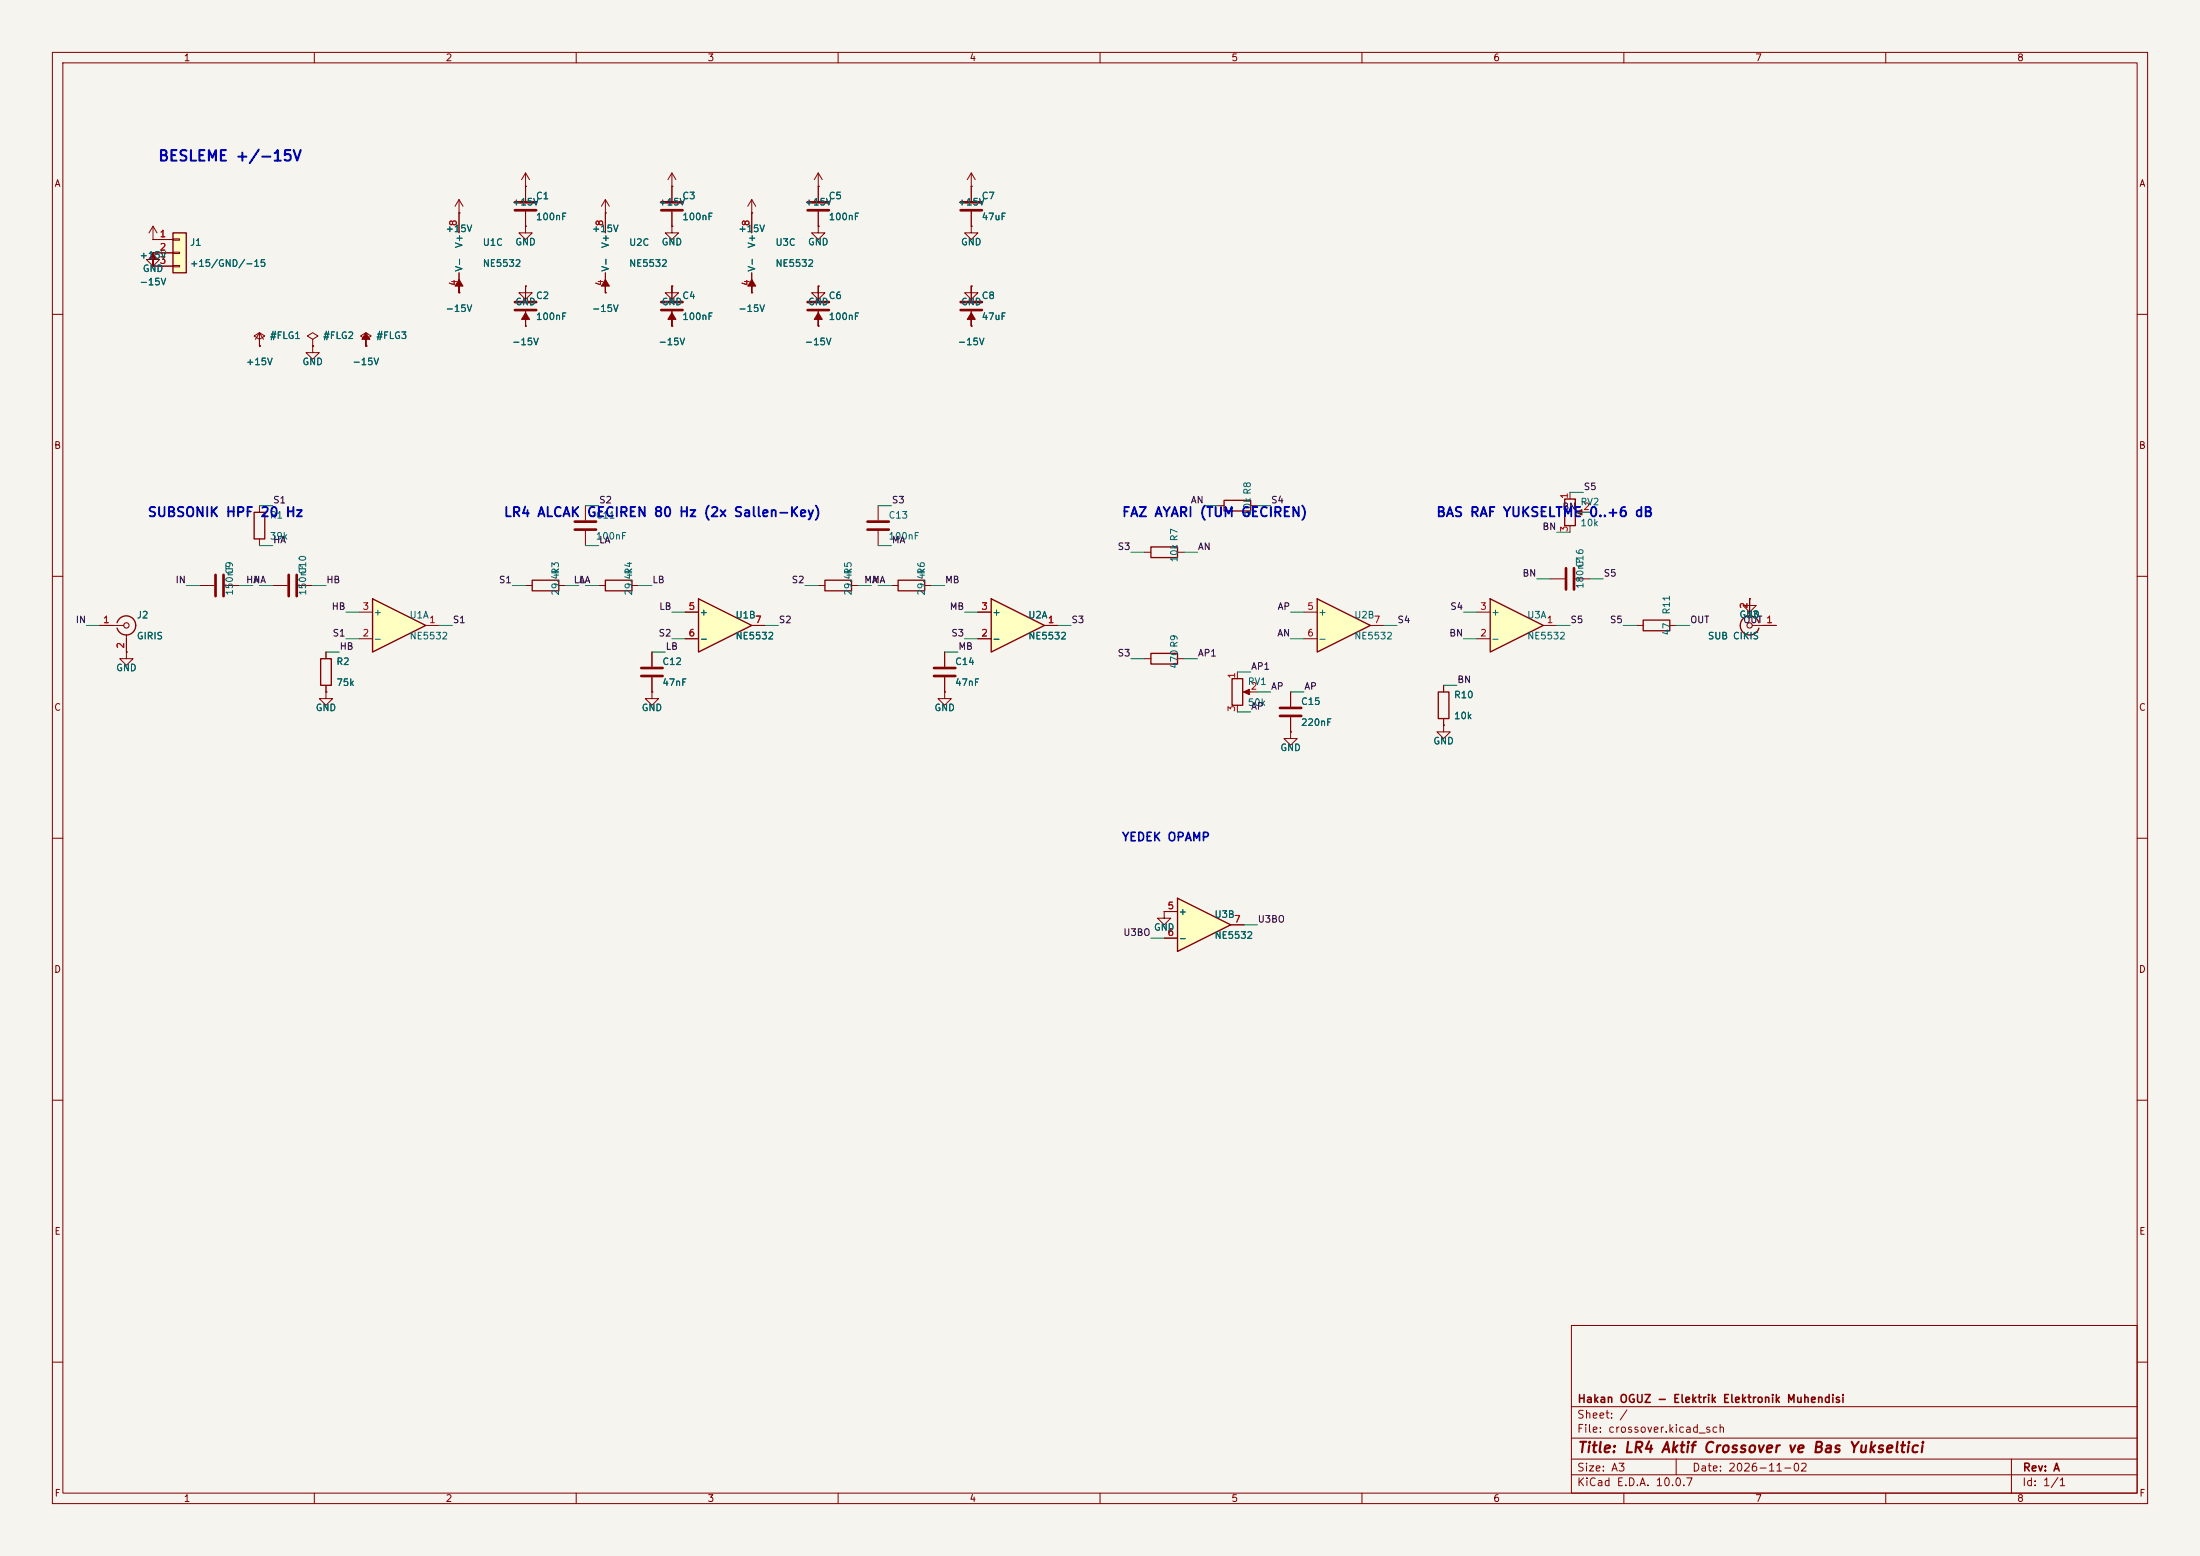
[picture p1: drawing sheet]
<svg xmlns="http://www.w3.org/2000/svg" width="420mm" height="297mm" viewBox="0 0 420 297" stroke-linecap="round" stroke-linejoin="round" font-family="sans-serif">
<path d="M0 0h420v297h-420z" fill="#f5f4ef" stroke="#f5f4ef" stroke-width=".19"/>
<g fill="none" stroke="#840000" stroke-width=".19">
<path d="M10 10h400v277h-400zM12 12h396v273h-396zM60 10v2M110 10v2M160 10v2M210 10v2M260 10v2M310 10v2M360 10v2M10 60h2M408 60h2M10 110h2"/>
<path d="M408 110h2M10 160h2M408 160h2M10 210h2M408 210h2M300 253h108v32h-108zM10 260h2M300 278.5h108M300 274.5h108M300 268.5h108M320 278.5v3M384 278.5v6.5"/>
<path d="M408 260h2M60 285v2M110 285v2M160 285v2M210 285v2M260 285v2M300 281.5h108M310 285v2M360 285v2"/>
</g>
<path d="M189.2 114.3l10.2 5.1-10.2 5.1z" fill="#ffffc2"/>
<path d="M157.5 110.7h5.1v2.1h-5.1zM171.4 110.7h5.1v2.1h-5.1zM189.2 114.3l10.2 5.1-10.2 5.1zM235.2 129.5h2v5.1h-2zM274.6 132.1h2v5.1h-2z" fill="none" stroke="#840000" stroke-width=".25"/>
<g fill="none" stroke="#840000" stroke-width=".19">
<path d="M87.6 38.1l-.7 1.3M87.6 38.1l.8 1.3M87.6 38.1v2.5M156.2 35.6h.1M156.2 33v2.6M156.2 33l-.8 1.3M156.2 33l.8 1.3M87.6 40.6h.1M143.5 55.9h.1M156.2 54.6v1.3h1.3l-1.3 1.3-1.3-1.3h1.3M156.2 54.6h.1M156.2 54.6v2.8"/>
<path d="M156.2 59.4v2.8M49.5 64.8l1-.7-1-.6-1 .6 1 .7v1.2M49.5 66h.1M69.8 66h.1M156.2 62.2h.1M38.1 111.8h2.8M42.9 111.8h2.8M156.2 111.8h1.3M162.6 111.8h1.2M170.2 111.8h1.2M176.5 111.8h1.3M186.7 116.8h2.5"/>
<path d="M199.4 119.4h2.5M180.3 132.1v1.3h1.3l-1.3 1.2-1.2-1.2h1.2M180.3 132.1h.1M180.3 124.5v2.8M180.3 129.3v2.8M186.7 121.9h2.5M236.2 128.3v1.2M236.2 134.6v1.3M237.7 132.1h2.3M275.6 130.8v1.3M275.6 137.2v1.2"/>
</g>
<path d="M154.2 57.7h4M154.2 59.2h4M41.1 109.7v4.1M42.7 109.7v4.1M178.3 127.5h4.1M178.3 129h4.1" fill="none" stroke="#840000" stroke-width=".51"/>
<g fill="#840000" stroke="#840000" stroke-width=".19">
<path d="M69.8 63.5l.8 1.3h-.8v1.2v-1.2h-.7z"/>
<path d="M156.2 59.7l.8 1.3h-.8v1.2v-1.2h-.8z"/>
<path d="M143.5 53.3l.8 1.3h-.8v1.3v-1.3h-.8z"/>
<path d="M237.4 132.1l1.1-.5v1z"/>
</g>
<path d="M284.5 114.3l10.1 5.1-10.1 5.1z" fill="#ffffc2"/>
<path d="M101.6 110.7h5.1v2.1h-5.1zM284.5 114.3l10.1 5.1-10.1 5.1zM61.2 125.7h2v5.1h-2z" fill="none" stroke="#840000" stroke-width=".25"/>
<g fill="none" stroke="#840000" stroke-width=".19">
<path d="M143.5 38.1l-.8 1.3M143.5 38.1l.8 1.3M143.5 38.1v6.4M156.2 35.6v2.8M29.2 48.3v1.2h1.3l-1.3 1.3-1.3-1.3h1.3M29.2 48.3h.1M29.2 45.7h.1M29.2 50.8h.1M29.2 43.2l-.8 1.3M29.2 43.2l.8 1.3M29.2 43.2v2.5M87.6 55.9h.1"/>
<path d="M100.3 54.6v1.3h1.3l-1.3 1.3-1.2-1.3h1.2M100.3 54.6h.1M100.3 54.6v2.8M100.3 59.4v2.8M143.5 40.6h.1M143.5 52.1v3.8M156.2 43.2v1.3h1.3l-1.3 1.2-1.3-1.2h1.3M156.2 43.2h.1M156.2 40.4v2.8M100.3 62.2h.1M185.4 62.2h.1M167.6 96.5v2.8"/>
<path d="M100.3 111.8h1.3M106.7 111.8h1.2M167.6 101.3v2.8M281.9 116.8h2.6M294.6 119.4h2.6M24.1 124.5v1.2h1.3l-1.3 1.3-1.2-1.3h1.2M24.1 124.5h.1M62.2 124.5v1.2M62.2 130.8v1.3M246.4 139.7v1.3h1.2l-1.2 1.2-1.3-1.2h1.3M246.4 139.7h.1M281.9 121.9h2.6"/>
</g>
<path d="M154.2 38.6h4M98.3 57.7h4.1M98.3 59.2h4.1M154.2 40.1h4M165.6 99.6h4.1M165.6 101.1h4.1" fill="none" stroke="#840000" stroke-width=".51"/>
<g fill="#840000" stroke="#840000" stroke-width=".19">
<path d="M29.2 48.3l.8 1.2h-.8v1.3v-1.3h-.8z"/>
<path d="M87.6 53.3l.8 1.3h-.8v1.3v-1.3h-.7z"/>
<path d="M100.3 59.7l.8 1.3h-.8v1.2v-1.2h-.7z"/>
<path d="M185.4 59.7l.8 1.3h-.8v1.2v-1.2h-.7z"/>
</g>
<path d="M33 44.5h2.6v7.6h-2.6z" fill="#ffffc2"/>
<path d="M33 44.5h2.6v7.6h-2.6zM22.4 118.9a1.81 1.81 0 0 1 2.7-1 1.81 1.81 0 0 1 0 3 1.81 1.81 0 0 1-2.7-1M115.6 110.7h5v2.1h-5z" fill="none" stroke="#840000" stroke-width=".25"/>
<g fill="none" stroke="#840000" stroke-width=".19">
<path d="M185.4 35.6v2.8M29.2 45.7h3.8M29.2 48.3h3.8M29.2 50.8h3.8M33 45.6h1.3v.2h-1.3zM33 48.1h1.3v.3h-1.3zM33 50.7h1.3v.2h-1.3zM185.4 54.6v1.3h1.3l-1.3 1.3-1.3-1.3h1.3M185.4 54.6h.1M185.4 40.4v2.8M19 119.4h4.6M114.3 111.8h1.3"/>
<path d="M120.6 111.8h1.3M24.1 121.2v3.3M124.5 124.5v2.8M124.5 129.3v2.8"/>
</g>
<path d="M183.4 38.6h4.1M183.4 40.1h4.1M122.4 127.5h4.1M122.4 129h4.1" fill="none" stroke="#840000" stroke-width=".51"/>
<circle cx="24.1" cy="119.4" r=".51" fill="none" stroke="#840000" stroke-width=".2"/>
<path d="M71.1 114.3l10.2 5.1-10.2 5.1z" fill="#ffffc2"/>
<path d="M48.5 97.8h2v5.1h-2zM233.7 95.5h5.1v2h-5.1zM298.7 95.3h2v5h-2zM71.1 114.3l10.2 5.1-10.2 5.1z" fill="none" stroke="#840000" stroke-width=".25"/>
<g fill="none" stroke="#840000" stroke-width=".19">
<path d="M185.4 35.6h.1M185.4 33v2.6M185.4 33l-.7 1.3M185.4 33l.8 1.3M185.4 43.2v1.3h1.3l-1.3 1.2-1.3-1.2h1.3M185.4 43.2h.1M185.4 54.6v2.8M185.4 59.4v2.8M49.5 96.5v1.3M111.8 96.5v2.8M232.4 96.5h1.3M238.8 96.5h1.2"/>
<path d="M299.7 94v1.3M301.2 97.8h2.3M49.5 102.9v1.2M52.1 111.8h2.8M56.9 111.8h2.8M68.6 116.8h2.5M81.3 119.4h2.5M111.8 101.3v2.8M295.9 110.5h2.8M299.7 100.3v1.3M300.7 110.5h2.8M62.2 132.1v1.3h1.3l-1.3 1.2-1.2-1.2h1.2"/>
<path d="M62.2 132.1h.1M68.6 121.9h2.5M124.5 132.1v1.3h1.2l-1.2 1.2-1.3-1.2h1.3M124.5 132.1h.1"/>
</g>
<path d="M183.4 57.7h4.1M183.4 59.2h4.1M109.7 99.6h4.1M55.1 109.7v4.1M56.6 109.7v4.1M109.7 101.1h4.1M299 108.5v4M300.5 108.5v4" fill="none" stroke="#840000" stroke-width=".51"/>
<path d="M300.9 97.8l1.1-.5v1z" fill="#840000" stroke="#840000" stroke-width=".19"/>
<path d="M133.3 114.3l10.2 5.1-10.2 5.1z" fill="#ffffc2"/>
<path d="M133.3 114.3l10.2 5.1-10.2 5.1zM219.7 104.4h5.1v2h-5.1z" fill="none" stroke="#840000" stroke-width=".25"/>
<path d="M130.8 116.8h2.5M143.5 119.4h2.5M218.4 105.4h1.3M224.8 105.4h1.3M130.8 121.9h2.5" fill="none" stroke="#840000" stroke-width=".19"/>
<path d="M251.5 114.3l10.1 5.1-10.1 5.1z" fill="#ffffc2"/>
<path d="M251.5 114.3l10.1 5.1-10.1 5.1z" fill="none" stroke="#840000" stroke-width=".25"/>
<path d="M59.7 64.8l1-.7-1-.6-1 .6 1 .7v1.2M59.7 66h.1M69.8 64.8l1.1-.7-1.1-.6-1 .6 1 .7v1.2M69.8 66h.1M248.9 116.8h2.6M261.6 119.4h2.6M334 114.3v1.3h1.3l-1.3 1.2-1.3-1.2h1.3M334 114.3h.1M246.4 132.1v2.8M246.4 136.9v2.8M248.9 121.9h2.6" fill="none" stroke="#840000" stroke-width=".19"/>
<path d="M244.3 135.1h4.1M244.3 136.7h4.1" fill="none" stroke="#840000" stroke-width=".51"/>
<path d="M224.8 171.5l10.1 5-10.1 5.1z" fill="#ffffc2"/>
<path d="M313.7 118.4h5.1v2h-5.1zM335.8 118.9a1.81 1.81 0 0 0-2.8-1 1.81 1.81 0 0 0 0 3 1.81 1.81 0 0 0 2.8-1M219.7 124.7h5.1v2h-5.1zM224.8 171.5l10.1 5-10.1 5.1z" fill="none" stroke="#840000" stroke-width=".25"/>
<g fill="none" stroke="#840000" stroke-width=".19">
<path d="M100.3 35.6h.1M100.3 33v5.4M100.3 33l-.7 1.3M100.3 33l.8 1.3M115.6 38.1v6.4M115.6 38.1l-.8 1.3M115.6 38.1l.7 1.3M128.3 35.6h.1M128.3 33l-.8 1.3M128.3 33l.7 1.3M128.3 33v5.4M156.2 35.6h.1"/>
<path d="M156.2 35.6v2.8M185.4 35.6h.1M185.4 35.6v2.8M29.2 45.7h.1M29.2 48.3h.1M29.2 50.8h.1M29.2 45.7h3.8M29.2 48.3h3.8M29.2 50.8h3.8M87.6 55.9h.1M87.6 40.6h.1M87.6 40.6v3.9"/>
<path d="M87.6 52.1v3.8M100.3 43.2v1.3h1.3l-1.3 1.2-1.2-1.2h1.2M100.3 43.2h.1M100.3 54.6h.1M100.3 40.4v2.8M100.3 54.6v2.8M100.3 59.4v2.8M115.6 40.6h.1M115.6 55.9h.1M115.6 52.1v3.8M128.3 43.2v1.3h1.2l-1.2 1.2-1.3-1.2h1.3M128.3 43.2h.1"/>
<path d="M128.3 54.6v1.3h1.2l-1.2 1.3-1.3-1.3h1.3M128.3 54.6h.1M128.3 40.4v2.8M128.3 54.6v2.8M128.3 59.4v2.8M143.5 40.6h.1M143.5 55.9h.1M143.5 40.6v3.9M143.5 52.1v3.8M156.2 43.2h.1M156.2 54.6h.1M156.2 40.4v2.8"/>
<path d="M156.2 54.6v2.8M156.2 59.4v2.8M185.4 43.2h.1M185.4 54.6h.1M185.4 40.4v2.8M185.4 54.6v2.8M185.4 59.4v2.8M49.5 66h.1M49.5 63.5l-.7 1.3M49.5 63.5l.8 1.3M49.5 63.5v2.5M59.7 66v1.3h1.3l-1.3 1.3-1.3-1.3h1.3"/>
<path d="M59.7 66h.1M69.8 66h.1M100.3 62.2h.1M128.3 62.2h.1M156.2 62.2h.1M185.4 62.2h.1M19 119.4h2.6M130.8 116.8h2.5M143.5 119.4h2.5M186.7 116.8h2.5M199.4 119.4h2.5M312.4 119.4h1.3"/>
<path d="M318.8 119.4h1.2M334 114.3h.1M334 114.3v3.3M334.5 119.4h4.6M24.1 124.5h.1M24.1 121.9v2.6M62.2 132.1h.1M62.2 124.5v1.2M62.2 130.8v1.3M124.5 132.1h.1M124.5 124.5v2.8M124.5 129.3v2.8"/>
<path d="M130.8 121.9h2.5M180.3 132.1h.1M180.3 124.5v2.8M180.3 129.3v2.8M186.7 121.9h2.5M218.4 125.7h1.3M224.8 125.7h1.3M246.4 139.7h.1M246.4 132.1v2.8M246.4 136.9v2.8M275.6 138.4v1.3h1.3l-1.3 1.3-1.3-1.3h1.3M275.6 138.4h.1"/>
<path d="M275.6 130.8v1.3M275.6 137.2v1.2M222.2 174v1.3h1.3l-1.3 1.2-1.2-1.2h1.2M222.2 174h.1M222.2 174h2.6M222.2 179.1h2.6M234.9 176.5h2.6"/>
</g>
<circle cx="334" cy="119.4" r=".51" fill="none" stroke="#840000" stroke-width=".2"/>
<path d="M98.3 38.6h4.1M126.2 38.6h4.1M98.3 40.1h4.1M126.2 40.1h4.1M126.2 57.7h4.1M126.2 59.2h4.1" fill="none" stroke="#840000" stroke-width=".51"/>
<g fill="#840000" stroke="#840000" stroke-width=".19">
<path d="M115.6 53.3l.7 1.3h-.7v1.3v-1.3h-.8z"/>
<path d="M128.3 59.7l.7 1.3h-.7v1.2v-1.2h-.8z"/>
</g>
<g fill="none" stroke="#009600" stroke-width=".19">
<path d="M49.5 96.5h2.6M111.8 96.5h2.5M167.6 96.5h2.6M229.9 96.5h2.5M240 96.5h2.6M299.7 94h2.6M301 97.8h2.5M16.5 119.4h2.5M35.6 111.8h2.5M45.7 111.8h2.6M49.5 111.8h2.6M49.5 104.1h2.6"/>
<path d="M59.7 111.8h2.5M66 116.8h2.6M83.8 119.4h2.6M97.8 111.8h2.5M107.9 111.8h2.6M111.8 111.8h2.5M111.8 104.1h2.5M121.9 111.8h2.6M128.3 116.8h2.5M146 119.4h2.6M153.7 111.8h2.5M163.8 111.8h2.6"/>
<path d="M167.6 111.8h2.6M167.6 104.1h2.6M177.8 111.8h2.5M184.1 116.8h2.6M201.9 119.4h2.6M215.9 105.4h2.5M226.1 105.4h2.5M246.4 116.8h2.5M264.2 119.4h2.5M279.4 116.8h2.5M293.4 110.5h2.5M297.2 119.4h2.5"/>
<path d="M297.2 101.6h2.5M303.5 110.5h2.6M309.9 119.4h2.5M320 119.4h2.6M336.5 119.4h2.6M62.2 124.5h2.6M66 121.9h2.6M124.5 124.5h2.5M128.3 121.9h2.5M180.3 124.5h2.6M184.1 121.9h2.6M215.9 125.7h2.5"/>
<path d="M226.1 125.7h2.5M236.2 128.3h2.6M236.2 135.9h2.6M240 132.1h2.6M246.4 121.9h2.5M246.4 132.1h2.5M275.6 130.8h2.5M279.4 121.9h2.5M219.7 179.1h2.5M237.5 176.5h2.5"/>
</g>
<text font-size="2" fill="#0000c2" x="30.1" y="31.3">BESLEME +/-15V</text>
<text font-size="2" fill="#840000" x="301" y="277.8">Title: LR4 Aktif Crossover ve Bas Yukseltici</text>
<g font-size="1.8" fill="#0000c2">
<text x="28.1" y="99.1">SUBSONIK HPF</text>
<text x="49.6" y="99.1">20 Hz</text>
<text x="96.1" y="99.1">LR4 ALCAK</text>
<text x="111.9" y="99.1">GECIREN 80 Hz (2x Sallen-Key)</text>
<text x="214.1" y="99.1">FAZ AYARI (TUM GECIREN)</text>
<text x="274.1" y="99.1">BAS RAF YUKSELTME 0..+6 dB</text>
</g>
<text font-size="1.6" fill="#0000c2" x="214.1" y="161">YEDEK OPAMP</text>
<g font-size="1.5" fill="#840000">
<text x="301" y="268.1">Hakan OGUZ - Elektrik Elektronik Muhendisi</text>
<text x="300.9" y="273.8">File: crossover.kicad_sch</text>
<text x="300.9" y="271.1">Sheet: /</text>
<text x="300.9" y="281.2">Size: A3</text>
<text x="322.9" y="281.2">Date: 2026-11-02</text>
<text x="386" y="281.2">Rev: A</text>
<text x="300.9" y="284">KiCad E.D.A. 10.0.7</text>
<text x="385.9" y="284">Id: 1/1</text>
</g>
<g font-size="1.3" fill="#840000">
<text x="35" y="12">1</text>
<text x="85" y="12">2</text>
<text x="135" y="12">3</text>
<text x="185" y="12">4</text>
<text x="235" y="12">5</text>
<text x="285" y="12">6</text>
<text x="335" y="12">7</text>
<text x="385" y="12">8</text>
<text x="10.3" y="36">A</text>
<text x="408.3" y="36">A</text>
<text x="10.2" y="86">B</text>
<text x="408.2" y="86">B</text>
<text x="10.2" y="136">C</text>
<text x="408.2" y="136">C</text>
<text x="10.2" y="186">D</text>
<text x="408.2" y="186">D</text>
<text x="10.3" y="236">E</text>
<text x="408.3" y="236">E</text>
<text x="10.3" y="286">F</text>
<text x="35" y="287">1</text>
<text x="85" y="287">2</text>
<text x="135" y="287">3</text>
<text x="185" y="287">4</text>
<text x="235" y="287">5</text>
<text x="285" y="287">6</text>
<text x="335" y="287">7</text>
<text x="385" y="287">8</text>
<text x="408.3" y="286">F</text>
</g>
<g font-size="1.3" fill="#006464">
<text x="97.7" y="39.5">+15V</text>
<text x="102.2" y="38.3">C1</text>
<text x="125.6" y="39.5">+15V</text>
<text x="130.2" y="38.3">C3</text>
<text x="153.5" y="39.5">+15V</text>
<text x="158.1" y="38.3">C5</text>
<text x="182.8" y="39.5">+15V</text>
<text x="187.3" y="38.3">C7</text>
<text x="36.2" y="47.2">J1</text>
<text x="85" y="44.6">+15V</text>
<text x="88.6" y="47.5" transform="rotate(-90 88.6 47.5)">V+</text>
<text x="92.1" y="47.2">U1C</text>
<text x="98.3" y="47.1">GND</text>
<text x="102.2" y="42.3">100nF</text>
<text x="112.9" y="44.6">+15V</text>
<text x="116.5" y="47.5" transform="rotate(-90 116.5 47.5)">V+</text>
<text x="120" y="47.2">U2C</text>
<text x="126.2" y="47.1">GND</text>
<text x="130.2" y="42.3">100nF</text>
<text x="140.8" y="44.6">+15V</text>
<text x="144.5" y="47.5" transform="rotate(-90 144.5 47.5)">V+</text>
<text x="147.9" y="47.2">U3C</text>
<text x="154.1" y="47.1">GND</text>
<text x="158.1" y="42.3">100nF</text>
<text x="183.4" y="47.1">GND</text>
<text x="187.3" y="42.3">47uF</text>
<text x="26.5" y="49.7">+15V</text>
<text x="27.1" y="52.2">GND</text>
<text x="36.2" y="51.2">+15/GND/-15</text>
<text x="88.6" y="52" transform="rotate(-90 88.6 52)">V-</text>
<text x="92.1" y="51.2">NE5532</text>
<text x="116.5" y="52" transform="rotate(-90 116.5 52)">V-</text>
<text x="120" y="51.2">NE5532</text>
<text x="144.5" y="52" transform="rotate(-90 144.5 52)">V-</text>
<text x="147.9" y="51.2">NE5532</text>
<text x="26.5" y="54.8">-15V</text>
<text x="85" y="59.8">-15V</text>
<text x="98.3" y="58.6">GND</text>
<text x="102.2" y="57.4">C2</text>
<text x="112.9" y="59.8">-15V</text>
<text x="126.2" y="58.6">GND</text>
<text x="130.2" y="57.4">C4</text>
<text x="140.8" y="59.8">-15V</text>
<text x="154.1" y="58.6">GND</text>
<text x="158.1" y="57.4">C6</text>
<text x="183.4" y="58.6">GND</text>
<text x="187.3" y="57.4">C8</text>
<text x="51.4" y="65">#FLG1</text>
<text x="61.6" y="65">#FLG2</text>
<text x="71.7" y="65">#FLG3</text>
<text x="102.2" y="61.4">100nF</text>
<text x="130.2" y="61.4">100nF</text>
<text x="158.1" y="61.4">100nF</text>
<text x="187.3" y="61.4">47uF</text>
<text x="46.9" y="70">+15V</text>
<text x="57.6" y="70">GND</text>
<text x="67.2" y="70">-15V</text>
<text x="97.7" y="66.2">-15V</text>
<text x="125.6" y="66.2">-15V</text>
<text x="153.5" y="66.2">-15V</text>
<text x="182.8" y="66.2">-15V</text>
<text x="51.4" y="99.3">R1</text>
<text x="113.6" y="99.3">C11</text>
<text x="169.5" y="99.3">C13</text>
<text x="239.1" y="98.5" transform="rotate(-90 239.1 98.5)">10k R8</text>
<text x="301.6" y="96.8">RV2</text>
<text x="301.6" y="100.8">10k</text>
<text x="51.4" y="103.3">39k</text>
<text x="113.6" y="103.3">100nF</text>
<text x="169.5" y="103.3">100nF</text>
<text x="225.1" y="107.4" transform="rotate(-90 225.1 107.4)">10k R7</text>
<text x="44.8" y="113.8" transform="rotate(-90 44.8 113.8)">150nF</text>
<text x="44.8" y="109.8" transform="rotate(-90 44.8 109.8)">C9</text>
<text x="58.7" y="113.8" transform="rotate(-90 58.7 113.8)">150nF</text>
<text x="58.7" y="109.8" transform="rotate(-90 58.7 109.8)">C10</text>
<text x="107" y="113.8" transform="rotate(-90 107 113.8)">29.4k</text>
<text x="107" y="109.8" transform="rotate(-90 107 109.8)">R3</text>
<text x="121" y="113.8" transform="rotate(-90 121 113.8)">29.4k</text>
<text x="121" y="109.8" transform="rotate(-90 121 109.8)">R4</text>
<text x="162.9" y="113.8" transform="rotate(-90 162.9 113.8)">29.4k</text>
<text x="162.9" y="109.8" transform="rotate(-90 162.9 109.8)">R5</text>
<text x="176.9" y="113.8" transform="rotate(-90 176.9 113.8)">29.4k</text>
<text x="176.9" y="109.8" transform="rotate(-90 176.9 109.8)">R6</text>
<text x="302.6" y="112.5" transform="rotate(-90 302.6 112.5)">180nF</text>
<text x="302.6" y="108.5" transform="rotate(-90 302.6 108.5)">C16</text>
<text x="26" y="118.3">J2</text>
<text x="71.2" y="117.8">+</text>
<text x="78.1" y="118.3">U1A</text>
<text x="133.5" y="117.8">+</text>
<text x="140.3" y="118.3">U1B</text>
<text x="189.3" y="117.8">+</text>
<text x="196.2" y="118.3">U2A</text>
<text x="251.6" y="117.8">+</text>
<text x="258.4" y="118.3">U2B</text>
<text x="284.6" y="117.8">+</text>
<text x="291.4" y="118.3">U3A</text>
<text x="319.1" y="117.4" transform="rotate(-90 319.1 117.4)">R11</text>
<text x="331.9" y="118.3">GND</text>
<text x="333.5" y="118.3">J3</text>
<text x="26" y="122.3">GIRIS</text>
<text x="71.2" y="122.9">-</text>
<text x="78.1" y="122.3">NE5532</text>
<text x="133.5" y="122.9">-</text>
<text x="140.3" y="122.3">NE5532</text>
<text x="189.3" y="122.9">-</text>
<text x="196.2" y="122.3">NE5532</text>
<text x="251.6" y="122.9">-</text>
<text x="258.4" y="122.3">NE5532</text>
<text x="284.6" y="122.9">-</text>
<text x="291.4" y="122.3">NE5532</text>
<text x="319.1" y="121.4" transform="rotate(-90 319.1 121.4)">47</text>
<text x="325.9" y="122.3">SUB CIKIS</text>
<text x="22.1" y="128.4">GND</text>
<text x="64.1" y="127.2">R2</text>
<text x="64.1" y="131.2">75k</text>
<text x="126.3" y="127.2">C12</text>
<text x="126.3" y="131.2">47nF</text>
<text x="182.2" y="127.2">C14</text>
<text x="182.2" y="131.2">47nF</text>
<text x="225.1" y="127.7" transform="rotate(-90 225.1 127.7)">470R9</text>
<text x="238.1" y="131">RV1</text>
<text x="60.2" y="136">GND</text>
<text x="122.4" y="136">GND</text>
<text x="178.3" y="136">GND</text>
<text x="238.1" y="135">50k</text>
<text x="248.3" y="134.9">C15</text>
<text x="277.5" y="133.6">R10</text>
<text x="277.5" y="137.6">10k</text>
<text x="244.3" y="143.7">GND</text>
<text x="248.3" y="138.9">220nF</text>
<text x="273.5" y="142.4">GND</text>
<text x="220.2" y="178">GND</text>
<text x="224.9" y="175">+</text>
<text x="231.8" y="175.5">U3B</text>
<text x="231.8" y="179.5">NE5532</text>
<text x="224.9" y="180">-</text>
</g>
<g font-size="1.3" fill="#a90000">
<text x="30.4" y="45.6">1</text>
<text x="87.5" y="43.3" transform="rotate(-90 87.5 43.3)">8</text>
<text x="115.4" y="43.3" transform="rotate(-90 115.4 43.3)">8</text>
<text x="143.4" y="43.3" transform="rotate(-90 143.4 43.3)">8</text>
<text x="30.4" y="48.1">2</text>
<text x="30.4" y="50.7">3</text>
<text x="87.5" y="54.7" transform="rotate(-90 87.5 54.7)">4</text>
<text x="115.4" y="54.7" transform="rotate(-90 115.4 54.7)">4</text>
<text x="143.4" y="54.7" transform="rotate(-90 143.4 54.7)">4</text>
<text x="299.6" y="95.3" transform="rotate(-90 299.6 95.3)">1</text>
<text x="299.6" y="101.7" transform="rotate(-90 299.6 101.7)">3</text>
<text x="302.2" y="97.7">2</text>
<text x="19.6" y="119.2">1</text>
<text x="69.1" y="116.7">3</text>
<text x="81.8" y="119.2">1</text>
<text x="131.3" y="116.7">5</text>
<text x="144" y="119.2">7</text>
<text x="187.2" y="116.7">3</text>
<text x="199.9" y="119.2">1</text>
<text x="249.5" y="116.7">5</text>
<text x="262.2" y="119.2">7</text>
<text x="282.5" y="116.7">3</text>
<text x="295.2" y="119.2">1</text>
<text x="333.9" y="116.3" transform="rotate(-90 333.9 116.3)">2</text>
<text x="337.1" y="119.2">1</text>
<text x="24" y="123.9" transform="rotate(-90 24 123.9)">2</text>
<text x="69.1" y="121.8">2</text>
<text x="131.3" y="121.8">6</text>
<text x="187.2" y="121.8">2</text>
<text x="249.5" y="121.8">6</text>
<text x="282.5" y="121.8">2</text>
<text x="236.1" y="129.6" transform="rotate(-90 236.1 129.6)">1</text>
<text x="238.7" y="131.9">2</text>
<text x="236.1" y="136" transform="rotate(-90 236.1 136)">3</text>
<text x="222.8" y="173.9">5</text>
<text x="222.8" y="178.9">6</text>
<text x="235.5" y="176.4">7</text>
</g>
<g font-size="1.3" fill="#0f0f0f">
<text x="302.2" y="93.9">S5</text>
<text x="52" y="96.4">S1</text>
<text x="114.3" y="96.4">S2</text>
<text x="170.2" y="96.4">S3</text>
<text x="227.2" y="96.4">AN</text>
<text x="242.5" y="96.4">S4</text>
<text x="294.4" y="101.5">BN</text>
<text x="298.2" y="97.7">BN</text>
<text x="52" y="104">HA</text>
<text x="114.3" y="104">LA</text>
<text x="170.2" y="104">MA</text>
<text x="213.3" y="105.3">S3</text>
<text x="228.6" y="105.3">AN</text>
<text x="33.4" y="111.6">IN</text>
<text x="46.9" y="111.6">HA</text>
<text x="48.2" y="111.6">HA</text>
<text x="62.2" y="111.6">HB</text>
<text x="95.1" y="111.6">S1</text>
<text x="110.5" y="111.6">LA</text>
<text x="124.4" y="111.6">LB</text>
<text x="151" y="111.6">S2</text>
<text x="164.9" y="111.6">MA</text>
<text x="166.3" y="111.6">MA</text>
<text x="180.3" y="111.6">MB</text>
<text x="290.5" y="110.4">BN</text>
<text x="306" y="110.4">S5</text>
<text x="14.3" y="119.3">IN</text>
<text x="63.2" y="116.7">HB</text>
<text x="86.3" y="119.3">S1</text>
<text x="125.7" y="116.7">LB</text>
<text x="148.6" y="119.3">S2</text>
<text x="181.2" y="116.7">MB</text>
<text x="204.4" y="119.3">S3</text>
<text x="243.8" y="116.7">AP</text>
<text x="266.7" y="119.3">S4</text>
<text x="276.8" y="116.7">S4</text>
<text x="299.7" y="119.3">S5</text>
<text x="307.2" y="119.3">S5</text>
<text x="322.6" y="119.3">OUT</text>
<text x="332.7" y="119.3">OUT 1</text>
<text x="63.4" y="121.8">S1</text>
<text x="64.7" y="124.3">HB</text>
<text x="125.6" y="121.8">S2</text>
<text x="127" y="124.3">LB</text>
<text x="181.5" y="121.8">S3</text>
<text x="182.9" y="124.3">MB</text>
<text x="213.3" y="125.6">S3</text>
<text x="228.6" y="125.6">AP1</text>
<text x="243.7" y="121.8">AN</text>
<text x="276.6" y="121.8">BN</text>
<text x="238.7" y="128.1">AP1</text>
<text x="242.5" y="132">AP</text>
<text x="248.9" y="132">AP</text>
<text x="278.1" y="130.7">BN</text>
<text x="238.7" y="135.8">AP</text>
<text x="214.3" y="178.9">U3BO</text>
<text x="240" y="176.4">U3BO</text>
</g>
</svg>
